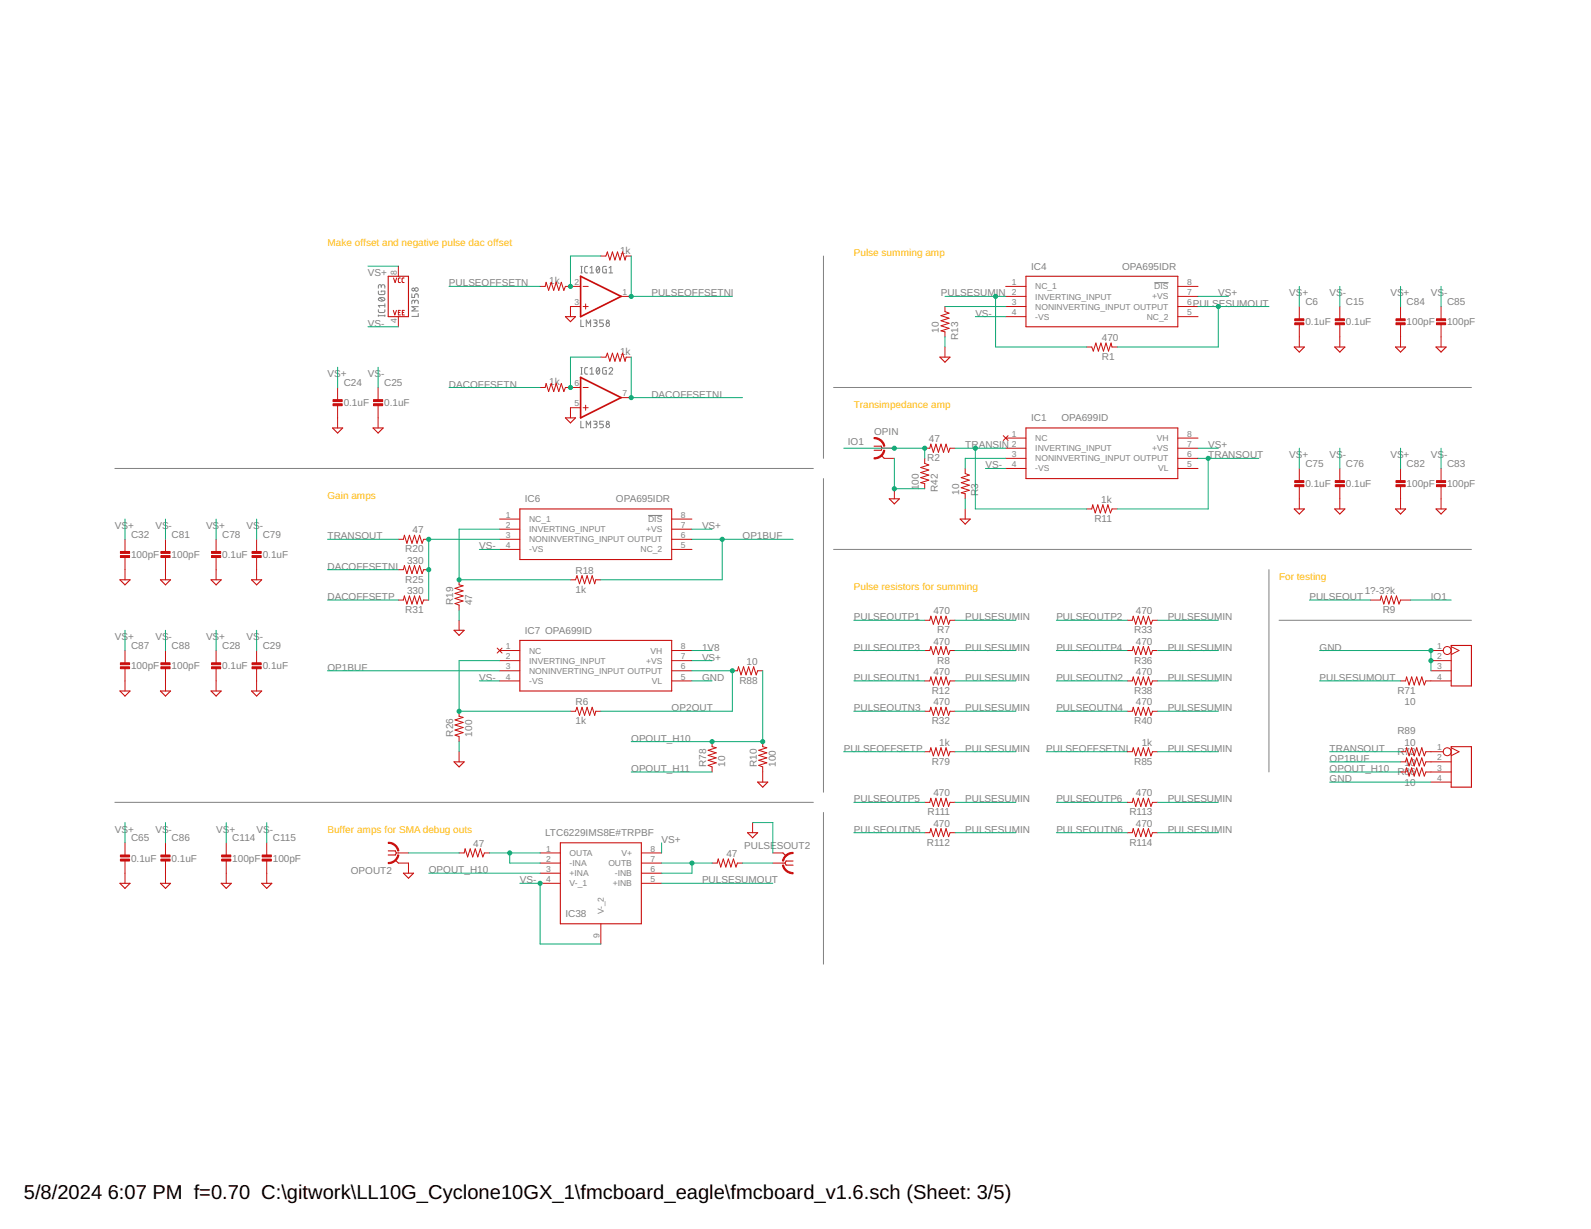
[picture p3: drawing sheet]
<svg xmlns="http://www.w3.org/2000/svg" width="279mm" height="216mm" viewBox="0 0 279 216" stroke-linecap="round" stroke-linejoin="round" font-family="sans-serif">
<g fill="none" stroke="#808080" stroke-width=".18">
<path d="M66.4 54.4l.1 .4 .2 .1h.7l.2-.5M66.4 51.1l.2 .6h.9l.1-.6h-.6v.2M66.4 55.5h1.2M66.4 55.3v.3M66.5 52.5a.63 .63 0 0 1 1.1 .2 .61 .61 0 0 1-.6 .2 .61 .61 0 0 1-.5-.4zM66.7 52.3l.6 .5M67 50.3l.2-.3a.28 .28 0 0 1 .4 .3v.3M67 50.5l-.1-.4-.2-.1-.3 .2v.4M67.6 53.4v.6M67.6 55.3v.3M67.6 53.7h-1.2l.3 .3M72.3 51.6v.7h.5v-.4a.32 .32 0 0 1 .3-.3 .32 .32 0 0 1 .3 .3v.4"/>
<path d="M72.8 53l.1-.2 .3-.1 .2 .2v.5M72.8 53.2v-.3l-.3-.2-.2 .2v.5M73.4 55.1v.5h-1.1M73.4 53.9h-1.1l.6 .4-.6 .3h1.1M102 47.9h.3M102 46.8h.3M102 56.2v1.2h.5M102.1 46.8v1.1M103 57.4v-1.2l.3 .7 .4-.7v1.2M103.2 46.8h-.4l-.1 .3v.7l.1 .1h.4M103.6 47.9h.6M103.6 47.1l.3-.3v1.1"/>
<path d="M104.2 56.2h.5l.2 .2-.2 .3h-.3M104.5 56.7l.3 .2 .1 .2-.2 .2-.5 .1M104.8 46.9l.2-.1a.67 .67 0 0 1 0 1.1 .7 .7 0 0 1-.2-1zM105.3 47.1l-.5 .6M106 56.2h-.7v.5h.4a.32 .32 0 0 1 .3 .3 .32 .32 0 0 1-.3 .4h-.4M106.5 46.8l-.6 .1-.1 .8 .2 .2h.5v-.6h-.2M107 47.9h.6M107 47.1l.3-.3v1.1M144.6 45v35.5M202.7 49.7h2.5M102 74v1.1h.5M102 65.7h.3"/>
<path d="M102 64.6h.3M102.1 64.6v1.1M103 75.1v-1.1l.3 .6 .4-.6v1.1M103.2 64.6h-.4l-.1 .2v.8l.1 .1h.4M103.6 64.8l.3-.2v1.1M103.6 65.7h.6M104.2 74h.5l.2 .2-.2 .3h-.3M104.5 74.5l.3 .1 .1 .3-.2 .2h-.5M104.8 64.6h.2a.67 .67 0 0 1 0 1.1 .72 .72 0 0 1-.2-1.1zM105.3 64.8l-.5 .7M106 74h-.7v.5h.4a.32 .32 0 0 1 .3 .3 .32 .32 0 0 1-.3 .3h-.4M106.5 64.6l-.6 .1-.1 .8 .2 .2h.5v-.6h-.2"/>
<path d="M107 64.8a.32 .32 0 0 1 .4-.2 .32 .32 0 0 1 .1 .5l-.5 .6h.6M146.4 68.1h112M20.2 82.3h122.6M113.8 90.6h2.5M144.6 84.1v55.1M146.4 96.5h112M222.8 100.1v35.5M224.6 109h33.8M20.2 140.9h122.6M144.6 142.7v26.7"/>
<circle cx="72.6" cy="50.9" r=".25"/>
<circle cx="73.1" cy="50.9" r=".31"/>
<circle cx="106.7" cy="57" r=".32"/>
<circle cx="106.7" cy="56.5" r=".25"/>
<circle cx="106.7" cy="74.2" r=".25"/>
<circle cx="106.7" cy="74.8" r=".31"/>
</g>
<g fill="none" stroke="#c90d0c" stroke-width=".19">
<path d="M68.2 48.5h3.5v7.1h-3.5zM99.3 55.6h1.8l-.9 .9zM180.2 48.5h26.6v8.9h-26.6zM58.4 75.2h1.8l-.9 .9zM65.5 75.2h1.8l-.9 .9zM99.3 73.4h1.8l-.9 .9zM153.5 78.4h1.2l.2 .3-.2 .4h-1.2M154.7 80l.6 .5M165.1 62.7h1.7l-.9 .9zM180.2 75.2h26.6v8.9h-26.6zM227.3 61h1.8l-.9 .8zM234.4 61h1.8l-.9 .8z"/>
<path d="M245.1 61h1.7l-.8 .8zM252.2 61h1.8l-.9 .8zM91.3 89.4h26.7v8.9h-26.7zM156.2 87.6h1.7l-.8 .9zM168.6 91.2h1.8l-.9 .9zM227.3 89.4h1.8l-.9 .9zM234.4 89.4h1.8l-.9 .9zM245.1 89.4h1.7l-.8 .9zM252.2 89.4h1.8l-.9 .9zM21.1 101.9h1.7l-.9 .8zM28.2 101.9h1.8l-.9 .8zM37.1 101.9h1.7l-.8 .8z"/>
<path d="M44.2 101.9h1.8l-.9 .8zM79.7 110.7h1.8l-.9 .9zM91.3 112.5h26.7v8.9h-26.7zM254.8 113.4h3.6v7.1h-3.6zM21.1 121.4h1.7l-.9 .9zM28.2 121.4h1.8l-.9 .9zM37.1 121.4h1.7l-.8 .9zM44.2 121.4h1.8l-.9 .9zM79.7 133.8h1.8l-.9 .9zM133.1 137.4h1.7l-.9 .9zM254.8 131.2h3.6v7.1h-3.6zM21.1 155.2h1.7l-.9 .9z"/>
<path d="M28.2 155.2h1.8l-.9 .9zM38.8 155.2h1.8l-.9 .9zM46 155.2h1.7l-.9 .9zM68.2 149.5h1.2l.2 .3-.2 .4h-1.2M69.4 151.1l.6 .5M70.8 153.4h1.8l-.9 .9zM98.4 148.1h14.2v14.2h-14.2zM131.3 146.3h1.8l-.9 .9zM137.5 149.8l.5 .6M139.3 151.3h-1.3l-.1 .3 .1 .4h1.3"/>
</g>
<g fill="none" stroke="#c90d0c" stroke-width=".18">
<path d="M69.1 54.5l.2 .8 .3-.8M69.1 48.8l.3 .8 .3-.8M70 46.8v1.7M70 55.6v1.8M70 54.9h.2M70.3 48.8l-.3 .1v.1v.6h.3M70.3 54.5h-.3v.8h.3M70.7 54.9h.2M71 48.8l-.3 .1-.1 .1v.6h.4M71 54.5h-.3v.8h.3M94.8 50.3h.9l.2-.7 .5 1.4 .4-1.4 .4 1.4 .5-1.4 .4 1.4 .5-1.4 .4 1.4 .3-.7h2.7M102 53.8h-1.8v1.8"/>
<path d="M102.4 50.3h.9M102.4 53.8h.9M102.8 53.4v.9M105.5 45h.9l.3-.7 .4 1.4 .4-1.4 .5 1.4 .4-1.4 .5 1.4 .4-1.4 .5 1.4 .2-.7h.8M109.1 52.1h1.7M165.9 53.8v.9l.8 .3-1.5 .5 1.5 .4-1.5 .4 1.5 .5-1.5 .4 1.5 .5-1.5 .4 .7 .2v.9M176.6 50.3h3.6M176.6 52.1h3.6M176.6 53.8h3.6M176.6 55.6h3.6M206.8 50.3h3.6M206.8 52.1h3.6"/>
<path d="M206.8 53.8h3.6M206.8 55.6h3.6M228.2 53.8v2.2M228.2 56.9v4.1M235.3 53.8v2.2M235.3 56.9v4.1M246 53.8v2.2M246 56.9v4.1M253.1 53.8v2.2M253.1 56.9v4.1M59.3 68.1v2.1M59.3 71.1v4.1"/>
<path d="M66.4 68.1v2.1M66.4 71.1v4.1M94.8 68.1h.9l.2-.7 .5 1.4 .4-1.4 .4 1.4 .5-1.4 .4 1.4 .5-1.4 .4 1.4 .3-.7h2.7M102 71.6h-1.8v1.8M102.4 68.1h.9M102.4 71.6h.9M102.8 71.2v.9M105.5 62.7h.9l.3-.7 .4 1.5 .4-1.5 .5 1.5 .4-1.5 .5 1.5 .4-1.5 .5 1.5 .2-.8h.8M109.1 69.8h1.7M154.9 78.7h2.2M162.4 78.7h.9l.2-.7 .4 1.5 .5-1.5 .4 1.5 .4-1.5 .5 1.5 .4-1.5 .5 1.5 .2-.8h.9M165.9 61v1.7"/>
<path d="M176.2 76.5l.8 .9M176.6 78.7h3.6M176.6 77h3.6M177 76.5l-.8 .9M190.8 61h.9l.3 .7 .4-1.4 .5 1.4 .4-1.4 .5 1.4 .4-1.4 .5 1.4 .4-1.4 .2 .7h.9M206.8 78.7h3.6M206.8 77h3.6M21.9 94.7v2.2M21.9 97.8v4.1M29.1 94.7v2.2M29.1 97.8v4.1M38 94.7v2.2"/>
<path d="M38 97.8v4.1M45.1 94.7v2.2M45.1 97.8v4.1M70 94.7h.8l.2-.7 .5 1.4 .4-1.4 .4 1.4 .5-1.4 .4 1.4 .5-1.4 .4 1.4 .3-.7h.9M87.7 94.7h3.6M87.7 91.2h3.6M87.7 93h3.6M87.7 96.5h3.6M118 94.7h3.5M118 91.2h3.5M118 93h3.5M118 96.5h3.5"/>
<path d="M155.3 80.5h1.8M157.1 85.9v1.7M162.4 80.5v.9l.7 .3-1.4 .4 1.4 .5-1.4 .4 1.4 .5-1.4 .4 1.4 .4-1.4 .5 .7 .2v.9M169.5 82.3v.9l.7 .3-1.4 .4 1.4 .4-1.4 .5 1.4 .4-1.4 .5 1.4 .4-1.4 .5 .7 .1v.9M169.5 89.4v1.8M176.6 80.5h3.6M176.6 82.3h3.6M190.8 89.4h.9l.2-.7 .4 1.4 .5-1.4 .4 1.4 .5-1.4 .4 1.4 .5-1.4 .4 1.4 .3-.7h.9M206.8 80.5h3.6M206.8 82.3h3.6M228.2 82.3v2.1M228.2 85.3v4.1"/>
<path d="M235.3 82.3v2.1M235.3 85.3v4.1M246 82.3v2.1M246 85.3v4.1M253.1 82.3v2.1M253.1 85.3v4.1M21.9 114.3v2.1M21.9 117.3v4.1M29.1 114.3v2.1M29.1 117.3v4.1M38 114.3v2.1M38 117.3v4.1"/>
<path d="M45.1 114.3v2.1M45.1 117.3v4.1M70 100.1h.8l.2-.7 .5 1.4 .4-1.4 .4 1.4 .5-1.4 .4 1.4 .5-1.4 .4 1.4 .3-.7h.9M70 105.4h.8l.2-.7 .5 1.4 .4-1.4 .4 1.4 .5-1.4 .4 1.4 .5-1.4 .4 1.4 .3-.7h.9M80.6 101.9v.8l.7 .2-1.4 .5 1.4 .4-1.4 .4 1.4 .5-1.4 .4 1.4 .5-1.4 .4 .7 .3v.9M80.6 109v1.7M87.3 113.9l.9 .8M87.7 114.3h3.6M87.7 116.1h3.6M87.7 117.8h3.6M87.7 119.6h3.6M88.2 113.9l-.9 .8"/>
<path d="M100.2 101.9h.9l.2-.8 .5 1.5 .4-1.5 .5 1.5 .4-1.5 .4 1.5 .5-1.5 .4 1.5 .2-.7h.9M118 114.3h3.5M118 116.1h3.5M118 117.8h3.5M118 119.6h3.5M128.6 117.8h.9l.2-.7 .4 1.5 .5-1.5 .4 1.5 .5-1.5 .4 1.5 .5-1.5 .4 1.5 .3-.8h.8M162.4 114.3h.9l.2-.7 .4 1.4 .5-1.4 .4 1.4 .4-1.4 .5 1.4 .4-1.4 .5 1.4 .2-.7h.9M162.4 119.6h.9l.2-.7 .4 1.4 .5-1.4 .4 1.4 .4-1.4 .5 1.4 .4-1.4 .5 1.4 .2-.7h.9M162.4 109h.9l.2-.8 .4 1.5 .5-1.5 .4 1.5 .4-1.5 .5 1.5 .4-1.5 .5 1.5 .2-.7h.9M198 114.3h.8l.2-.7 .5 1.4 .4-1.4 .4 1.4 .5-1.4 .4 1.4 .5-1.4 .4 1.4 .3-.7h.9M198 119.6h.8l.2-.7 .5 1.4 .4-1.4 .4 1.4 .5-1.4 .4 1.4 .5-1.4 .4 1.4 .3-.7h.9M198 109h.8l.2-.8 .5 1.5 .4-1.5 .4 1.5 .5-1.5 .4 1.5 .5-1.5 .4 1.5 .3-.7h.9"/>
<path d="M240.6 105.4h1.8l.2-.7 .4 1.4 .5-1.4 .4 1.4 .4-1.4 .5 1.4 .4-1.4 .5 1.4 .3-.7h1.7M246 119.6h.8l.2-.7 .5 1.4 .4-1.4 .4 1.4 .5-1.4 .4 1.4 .5-1.4 .4 1.4 .3-.7h4.4M251.3 114.3h2.1M251.3 116.1h3.5M251.3 117.8h3.5M254.8 113.6l1.4 .7-1.4 .7M80.6 124.9v.9l.7 .2-1.4 .5 1.4 .4-1.4 .5 1.4 .4-1.4 .4 1.4 .5-1.4 .4 .7 .3v.9M80.6 132.1v1.7M100.2 124.9h.9l.2-.7 .5 1.5 .4-1.5 .5 1.5 .4-1.5 .4 1.5 .5-1.5 .4 1.5 .2-.8h.9M125.1 130.3v.9l.7 .2-1.4 .4 1.4 .4-1.4 .5 1.4 .4-1.4 .5 1.4 .4-1.4 .5 .7 .2v.9M133.9 130.3v.9l.8 .2-1.5 .4 1.5 .4-1.5 .5 1.5 .4-1.5 .5 1.5 .4-1.5 .5 .7 .2v2.7M162.4 124.9h.9l.2-.7 .4 1.5 .5-1.5 .4 1.5 .4-1.5 .5 1.5 .4-1.5 .5 1.5 .2-.8h.9"/>
<path d="M162.4 132.1h.9l.2-.7 .4 1.4 .5-1.4 .4 1.4 .4-1.4 .5 1.4 .4-1.4 .5 1.4 .2-.7h.9M198 124.9h.8l.2-.7 .5 1.5 .4-1.5 .4 1.5 .5-1.5 .4 1.5 .5-1.5 .4 1.5 .3-.8h.9M198 132.1h.8l.2-.7 .5 1.4 .4-1.4 .4 1.4 .5-1.4 .4 1.4 .5-1.4 .4 1.4 .3-.7h.9M246 132.1h.8l.2-.7 .5 1.4 .4-1.4 .4 1.4 .5-1.4 .4 1.4 .5-1.4 .4 1.4 .3-.7h3M246 133.8h.8l.2-.7 .5 1.5 .4-1.5 .4 1.5 .5-1.5 .4 1.5 .5-1.5 .4 1.5 .3-.8h4.4M246 135.6h.8l.2-.7 .5 1.4 .4-1.4 .4 1.4 .5-1.4 .4 1.4 .5-1.4 .4 1.4 .3-.7h4.4M251.3 137.4h3.5M254.8 131.4l1.4 .7-1.4 .7M21.9 148.1v2.1M21.9 151.1v4.1M29.1 148.1v2.1M29.1 151.1v4.1"/>
<path d="M39.7 148.1v2.1M39.7 151.1v4.1M46.8 148.1v2.1M46.8 151.1v4.1M69.6 149.8h2.1M70 151.6h1.7v1.8M80.6 149.8h.9l.2-.7 .4 1.4 .5-1.4 .4 1.4 .5-1.4 .4 1.4 .4-1.4 .5 1.4 .3-.7h.9M94.8 149.8h3.6M94.8 151.6h3.6M94.8 153.4h3.6M94.8 155.2h3.6M112.6 149.8h3.6"/>
<path d="M112.6 151.6h3.6M112.6 153.4h3.6M112.6 155.2h3.6M125.1 151.6h.8l.2-.7 .5 1.4 .4-1.4 .5 1.4 .4-1.4 .5 1.4 .4-1.4 .4 1.4 .3-.7h.9M132.2 144.5v1.8M135.7 149.8h1.8M135.7 151.6h2.2M162.4 140.9h.9l.2-.7 .4 1.5 .5-1.5 .4 1.5 .4-1.5 .5 1.5 .4-1.5 .5 1.5 .2-.8h.9M162.4 146.3h.9l.2-.7 .4 1.4 .5-1.4 .4 1.4 .4-1.4 .5 1.4 .4-1.4 .5 1.4 .2-.7h.9M198 140.9h.8l.2-.7 .5 1.5 .4-1.5 .4 1.5 .5-1.5 .4 1.5 .5-1.5 .4 1.5 .3-.8h.9M198 146.3h.8l.2-.7 .5 1.4 .4-1.4 .4 1.4 .5-1.4 .4 1.4 .5-1.4 .4 1.4 .3-.7h.9M105.5 162.3v3.5"/>
<circle cx="254.1" cy="114.3" r=".7"/>
<circle cx="254.1" cy="132.1" r=".7"/>
</g>
<g fill="#c90d0c" stroke="#c90d0c" stroke-width=".18">
<path d="M153.5 76.9a1.83 1.83 0 0 1 1.9 1.5h-.2l-.3-.6-.4-.5-1-.2z" fill-rule="evenodd"/>
<path d="M153.5 80.4l1-.3a1.58 1.58 0 0 0 .7-1h.2a1.83 1.83 0 0 1-1.9 1.5z" fill-rule="evenodd"/>
<path d="M68.2 148a1.88 1.88 0 0 1 1.9 1.5h-.3a1.64 1.64 0 0 0-1.6-1.3z" fill-rule="evenodd"/>
<path d="M68.2 151.5l.9-.3 .5-.4 .2-.6h.3a1.88 1.88 0 0 1-1.9 1.5z" fill-rule="evenodd"/>
<path d="M137.4 152h.2a1.75 1.75 0 0 0 1.7 1.3v.2a1.88 1.88 0 0 1-1.9-1.5z" fill-rule="evenodd"/>
<path d="M137.8 150.4a1.84 1.84 0 0 1 1.5-.7v.2a1.72 1.72 0 0 0-1.7 1.4l-.2-.1z" fill-rule="evenodd"/>
</g>
<path d="M102 48.5l7.1 3.6-7.1 3.5zM102 66.3l7.1 3.5-7.1 3.6z" fill="none" stroke="#c90d0c" stroke-width=".3"/>
<g fill="#c90d0c" stroke="#c90d0c" stroke-width=".18">
<path d="M227.4 56h1.6v.3h-1.6z"/>
<path d="M227.4 56.7h1.6v.3h-1.6z"/>
<path d="M234.5 56h1.6v.3h-1.6z"/>
<path d="M234.5 56.7h1.6v.3h-1.6z"/>
<path d="M227.4 84.4h1.6v.4h-1.6z"/>
<path d="M227.4 85.2h1.6v.3h-1.6z"/>
<path d="M234.5 84.4h1.6v.4h-1.6z"/>
<path d="M234.5 85.2h1.6v.3h-1.6z"/>
<path d="M37.1 96.9h1.7v.3h-1.7z"/>
<path d="M37.1 97.6h1.7v.3h-1.7z"/>
<path d="M44.3 96.9h1.6v.3h-1.6z"/>
<path d="M44.3 97.6h1.6v.3h-1.6z"/>
<path d="M37.1 116.4h1.7v.4h-1.7z"/>
<path d="M37.1 117.1h1.7v.4h-1.7z"/>
<path d="M44.3 116.4h1.6v.4h-1.6z"/>
<path d="M44.3 117.1h1.6v.4h-1.6z"/>
<path d="M21.1 96.9h1.7v.3h-1.7z"/>
<path d="M21.1 97.6h1.7v.3h-1.7z"/>
<path d="M28.3 96.9h1.6v.3h-1.6z"/>
<path d="M28.3 97.6h1.6v.3h-1.6z"/>
<path d="M245.2 84.4h1.6v.4h-1.6z"/>
<path d="M245.2 85.2h1.6v.3h-1.6z"/>
<path d="M252.3 84.4h1.6v.4h-1.6z"/>
<path d="M252.3 85.2h1.6v.3h-1.6z"/>
<path d="M245.2 56h1.6v.3h-1.6z"/>
<path d="M245.2 56.7h1.6v.3h-1.6z"/>
<path d="M252.3 56h1.6v.3h-1.6z"/>
<path d="M252.3 56.7h1.6v.3h-1.6z"/>
<path d="M21.1 116.4h1.7v.4h-1.7z"/>
<path d="M21.1 117.1h1.7v.4h-1.7z"/>
<path d="M28.3 116.4h1.6v.4h-1.6z"/>
<path d="M28.3 117.1h1.6v.4h-1.6z"/>
<path d="M58.5 70.2h1.6v.3h-1.6z"/>
<path d="M58.5 70.9h1.6v.4h-1.6z"/>
<path d="M65.6 70.2h1.6v.3h-1.6z"/>
<path d="M65.6 70.9h1.6v.4h-1.6z"/>
<path d="M21.1 150.2h1.7v.3h-1.7z"/>
<path d="M21.1 150.9h1.7v.4h-1.7z"/>
<path d="M28.3 150.2h1.6v.3h-1.6z"/>
<path d="M28.3 150.9h1.6v.4h-1.6z"/>
<path d="M38.9 150.2h1.6v.3h-1.6z"/>
<path d="M38.9 150.9h1.6v.4h-1.6z"/>
<path d="M46 150.2h1.6v.3h-1.6z"/>
<path d="M46 150.9h1.6v.4h-1.6z"/>
</g>
<g fill="none" stroke="#0dab76" stroke-width=".18">
<path d="M64.6 46.8h5.4M64.6 57.4h5.4M78.8 50.3h16M105.5 45h-5.3v5.3M110.8 45v7.1h17.8M165.9 59.2v1.8M165.9 52.1h10.7M165.9 53.8h10.7M171.3 55.6h5.3M174.8 52.1v8.9h16M210.4 52.1h5.3M210.4 53.8h12.4"/>
<path d="M214 53.8v7.2h-17.8M228.2 50.3v3.5M235.3 50.3v3.5M246 50.3v3.5M253.1 50.3v3.5M59.3 64.5v3.6M66.4 64.5v3.6M78.8 68.1h16M105.5 62.7h-5.3v5.4M110.8 62.7v7.1h19.6M148.2 78.7h14.2v1.8M167.7 78.7h8.9"/>
<path d="M171.3 78.7v10.7h19.5M210.4 78.7h3.6M228.2 78.7v3.6M235.3 78.7v3.6M246 78.7v3.6M253.1 78.7v3.6M21.9 91.2v3.5M29.1 91.2v3.5M38 91.2v3.5M45.1 91.2v3.5M57.5 94.7h12.5M84.2 96.5h3.5"/>
<path d="M87.7 93h-7.1v8.9h19.6M87.7 94.7h-12.4v10.7M121.5 94.7h17.8M121.5 93h3.6M126.8 94.7v7.2h-21.3M157.1 80.5v5.4h5.3M169.5 87.6v1.8M173.1 82.3h3.5M176.6 80.5h-7.1v1.8M210.4 80.5h10.7M212.2 80.5v8.9h-16M21.9 110.7v3.6"/>
<path d="M29.1 110.7v3.6M38 110.7v3.6M45.1 110.7v3.6M57.5 105.4h12.5M57.5 117.8h30.2M57.5 100.1h12.5M80.6 107.2v1.8M84.2 119.6h3.5M87.7 116.1h-7.1v8.8h19.6M121.5 114.3h3.6M121.5 119.6h3.6M121.5 116.1h3.6"/>
<path d="M121.5 117.8h7.1v7.1h-23.1M133.9 117.8v12.5h-23.1M149.9 114.3h12.5M149.9 119.6h12.5M149.9 109h12.5M167.7 114.3h10.7M167.7 119.6h10.7M167.7 109h10.7M185.5 114.3h12.5M185.5 119.6h12.5M185.5 109h12.5M203.3 114.3h10.7"/>
<path d="M203.3 119.6h10.7M203.3 109h10.7M230 105.4h10.6M231.7 114.3h19.6v3.5M231.7 119.6h14.3M247.7 105.4h7.1M80.6 130.3v1.8M110.8 135.6h14.3M148.2 132.1h14.2M149.9 124.9h12.5M167.7 132.1h10.7M167.7 124.9h10.7"/>
<path d="M183.7 132.1h14.3M185.5 124.9h12.5M203.3 132.1h10.7M203.3 124.9h10.7M233.5 137.4h17.8M233.5 132.1h12.5M233.5 135.6h12.5M233.5 133.8h12.5M21.9 144.5v3.6M29.1 144.5v3.6M39.7 144.5v3.6M46.8 144.5v3.6"/>
<path d="M71.7 149.8h8.9M75.3 153.4h19.5M86 149.8h8.8M89.5 149.8v1.8h5.3M91.3 155.2h3.5v10.6h10.7M116.2 148.1v1.7M116.2 155.2h19.5M116.2 151.6h8.9M121.5 151.6v1.8h-5.3M130.4 151.6h5.3M132.2 144.5h3.5v5.3M149.9 140.9h12.5"/>
<path d="M149.9 146.3h12.5M167.7 140.9h10.7M167.7 146.3h10.7M185.5 140.9h12.5M185.5 146.3h12.5M203.3 140.9h10.7M203.3 146.3h10.7"/>
</g>
<g fill="#0dab76" stroke="#0dab76" stroke-width=".18">
<circle cx="157.1" cy="85.9" r=".36"/>
<circle cx="251.3" cy="114.3" r=".36"/>
<circle cx="251.3" cy="116.1" r=".36"/>
<circle cx="157.1" cy="78.7" r=".36"/>
<circle cx="162.4" cy="78.7" r=".36"/>
<circle cx="212.2" cy="80.5" r=".36"/>
<circle cx="94.8" cy="155.2" r=".36"/>
<circle cx="80.6" cy="101.9" r=".36"/>
<circle cx="75.3" cy="94.7" r=".36"/>
<circle cx="75.3" cy="100.1" r=".36"/>
<circle cx="133.9" cy="130.3" r=".36"/>
<circle cx="125.1" cy="130.3" r=".36"/>
<circle cx="80.6" cy="124.9" r=".36"/>
<circle cx="171.3" cy="78.7" r=".36"/>
<circle cx="174.8" cy="52.1" r=".36"/>
<circle cx="214" cy="53.8" r=".36"/>
<circle cx="126.8" cy="94.7" r=".36"/>
<circle cx="110.8" cy="52.1" r=".36"/>
<circle cx="100.2" cy="50.3" r=".36"/>
<circle cx="128.6" cy="117.8" r=".36"/>
<circle cx="100.2" cy="68.1" r=".36"/>
<circle cx="110.8" cy="69.8" r=".36"/>
<circle cx="89.5" cy="149.8" r=".36"/>
<circle cx="121.5" cy="151.6" r=".36"/>
</g>
<g font-size="3.5">
<text x="4.2" y="210.7">5/8/2024</text>
<text x="18.9" y="210.7">6:07 PM f=0.70 C:\gitwork\LL10G_Cyclone10GX_1\fmcboard_eagle\fmcboard_v1.6.sch (Sheet: 3/5)</text>
</g>
<g font-size="1.8" fill="#ffba08">
<text x="57.5" y="43.2">Make offset and negative pulse dac offset</text>
<text x="150" y="45">Pulse summing amp</text>
<text x="150" y="71.6">Transimpedance amp</text>
<text x="57.5" y="87.6">Gain amps</text>
<text x="224.6" y="101.8">For testing</text>
<text x="150" y="103.6">Pulse resistors for summing</text>
<text x="57.5" y="146.3">Buffer amps for SMA debug outs</text>
</g>
<g font-size="1.8" fill="#808080">
<text x="108.9" y="44.6">1k</text>
<text x="181.1" y="47.4">IC4</text>
<text x="197.1" y="47.4">OPA695IDR</text>
<text x="64.6" y="48.5">VS+</text>
<text x="78.8" y="50.3">PULSEOFFSETN</text>
<text x="96.4" y="49.9">1k</text>
<text x="114.4" y="52.1">PULSEOFFSETNI</text>
<text x="165.2" y="52.1">PULSESUM</text>
<text x="174.9" y="52.1">I</text>
<text x="175.3" y="52.1">N</text>
<text x="209.5" y="53.9">PULS</text>
<text x="213.9" y="52.1">VS+</text>
<text x="214" y="53.9">ESUMOUT</text>
<text x="226.4" y="52.1">VS+</text>
<text x="229.2" y="53.6">C6</text>
<text x="233.5" y="52.1">VS-</text>
<text x="236.3" y="53.6">C15</text>
<text x="244.2" y="52.1">VS+</text>
<text x="247" y="53.6">C84</text>
<text x="251.3" y="52.1">VS-</text>
<text x="254.1" y="53.6">C85</text>
<text x="64.6" y="57.4">VS-</text>
<text x="164.9" y="58.5" transform="rotate(-90 164.9 58.5)">10</text>
<text x="168.2" y="59.7" transform="rotate(-90 168.2 59.7)">R13</text>
<text x="171.3" y="55.6">VS-</text>
<text x="193.5" y="59.9">470</text>
<text x="229.2" y="57.1">0.1uF</text>
<text x="236.3" y="57.1">0.1uF</text>
<text x="247" y="57.1">100pF</text>
<text x="254.1" y="57.1">100pF</text>
<text x="108.9" y="62.4">1k</text>
<text x="193.5" y="63.3">R1</text>
<text x="57.5" y="66.3">VS+</text>
<text x="60.4" y="71.4">0.1uF</text>
<text x="60.4" y="67.8">C24</text>
<text x="64.6" y="66.3">VS-</text>
<text x="67.5" y="71.4">0.1uF</text>
<text x="67.5" y="67.8">C25</text>
<text x="78.8" y="68.1">DACOFFSETN</text>
<text x="96.4" y="67.7">1k</text>
<text x="114.4" y="69.9">DACOFFSETNI</text>
<text x="153.5" y="76.4">OPIN</text>
<text x="163.1" y="77.7">47</text>
<text x="181.1" y="74">IC1</text>
<text x="186.4" y="74">OPA699ID</text>
<text x="148.9" y="78.2">IO1</text>
<text x="162.8" y="81">R2</text>
<text x="169.5" y="78.7">TRANSIN</text>
<text x="173.1" y="82.3">VS-</text>
<text x="212.2" y="80.5">TRANSOUT</text>
<text x="212.2" y="78.7">VS+</text>
<text x="226.4" y="80.5">VS+</text>
<text x="229.2" y="82">C75</text>
<text x="233.5" y="80.5">VS-</text>
<text x="236.3" y="82">C76</text>
<text x="244.2" y="80.5">VS+</text>
<text x="247" y="82">C82</text>
<text x="251.3" y="80.5">VS-</text>
<text x="254.1" y="82">C83</text>
<text x="92.2" y="88.2">IC6</text>
<text x="108.2" y="88.2">OPA695IDR</text>
<text x="161.3" y="86.1" transform="rotate(-90 161.3 86.1)">100</text>
<text x="164.7" y="86.4" transform="rotate(-90 164.7 86.4)">R42</text>
<text x="168.4" y="86.9" transform="rotate(-90 168.4 86.9)">10</text>
<text x="171.8" y="87.2" transform="rotate(-90 171.8 87.2)">R3</text>
<text x="193.4" y="88.3">1k</text>
<text x="229.2" y="85.6">0.1uF</text>
<text x="236.3" y="85.6">0.1uF</text>
<text x="247" y="85.6">100pF</text>
<text x="254.1" y="85.6">100pF</text>
<text x="20.2" y="93">VS+</text>
<text x="23" y="94.5">C32</text>
<text x="27.3" y="93">VS-</text>
<text x="30.1" y="94.5">C81</text>
<text x="36.2" y="93">VS+</text>
<text x="39" y="94.5">C78</text>
<text x="43.3" y="93">VS-</text>
<text x="46.1" y="94.5">C79</text>
<text x="57.5" y="94.7">TRANSOUT</text>
<text x="72.5" y="93.7">47</text>
<text x="123.3" y="93">VS+</text>
<text x="130.4" y="94.7">OP1BUF</text>
<text x="192.2" y="91.7">R11</text>
<text x="23" y="98">100pF</text>
<text x="30.1" y="98">100pF</text>
<text x="39" y="98">0.1uF</text>
<text x="46.1" y="98">0.1uF</text>
<text x="57.5" y="100.1">DACOFFSETNI</text>
<text x="71.2" y="97">R20</text>
<text x="71.5" y="99">330</text>
<text x="84.2" y="96.5">VS-</text>
<text x="101.1" y="100.8">R18</text>
<text x="57.5" y="105.4">DACOFFSETP</text>
<text x="71.2" y="102.4">R25</text>
<text x="71.2" y="107.7">R31</text>
<text x="71.5" y="104.3">330</text>
<text x="79.6" y="106.3" transform="rotate(-90 79.6 106.3)">R19</text>
<text x="82.9" y="106.3" transform="rotate(-90 82.9 106.3)">47</text>
<text x="101.1" y="104.2">1k</text>
<text x="163.9" y="107.9">470</text>
<text x="199.5" y="107.9">470</text>
<text x="229.9" y="105.4">PULSEOUT</text>
<text x="239.7" y="104.3">1?-3?k</text>
<text x="242.8" y="107.7">R9</text>
<text x="251.3" y="105.4">IO1</text>
<text x="20.2" y="112.5">VS+</text>
<text x="27.3" y="112.5">VS-</text>
<text x="36.2" y="112.5">VS+</text>
<text x="43.3" y="112.5">VS-</text>
<text x="92.2" y="111.3">IC7 OPA699ID</text>
<text x="150" y="109">PULSEOUTP1</text>
<text x="163.9" y="113.2">470</text>
<text x="164.6" y="111.3">R7</text>
<text x="169.5" y="109">PULSESUMIN</text>
<text x="185.5" y="109">PULSEOUTP2</text>
<text x="199.2" y="111.3">R33</text>
<text x="199.5" y="113.2">470</text>
<text x="205.1" y="109">PULSESUMIN</text>
<text x="23" y="117.6">100pF</text>
<text x="23" y="114">C87</text>
<text x="30.1" y="117.6">100pF</text>
<text x="30.1" y="114">C88</text>
<text x="39" y="117.6">0.1uF</text>
<text x="39" y="114">C28</text>
<text x="46.1" y="117.6">0.1uF</text>
<text x="46.1" y="114">C29</text>
<text x="57.5" y="117.8">OP1BUF</text>
<text x="84.2" y="119.6">VS-</text>
<text x="123.3" y="119.6">GND</text>
<text x="123.3" y="116.1">VS+</text>
<text x="123.3" y="114.3">1V8</text>
<text x="131.1" y="116.8">10</text>
<text x="150" y="119.6">PULSEOUTN1</text>
<text x="150" y="114.3">PULSEOUTP3</text>
<text x="163.9" y="118.6">470</text>
<text x="164.6" y="116.6">R8</text>
<text x="169.5" y="114.3">PULSESUMIN</text>
<text x="169.5" y="119.6">PULSESUMIN</text>
<text x="185.5" y="119.6">PULSEOUTN2</text>
<text x="185.5" y="114.3">PULSEOUTP4</text>
<text x="199.2" y="116.6">R36</text>
<text x="199.5" y="118.6">470</text>
<text x="205.1" y="114.3">PULSESUMIN</text>
<text x="205.1" y="119.6">PULSESUMIN</text>
<text x="231.7" y="114.3">GND</text>
<text x="231.7" y="119.6">PULSESUMOUT</text>
<text x="101.1" y="123.9">R6</text>
<text x="118" y="125">OP2OUT</text>
<text x="129.8" y="120.1">R88</text>
<text x="150" y="125">PULSEOUTN3</text>
<text x="163.6" y="121.9">R12</text>
<text x="163.9" y="123.9">470</text>
<text x="169.5" y="125">PULSESUMIN</text>
<text x="185.5" y="125">PULSEOUTN4</text>
<text x="199.2" y="121.9">R38</text>
<text x="199.5" y="123.9">470</text>
<text x="205.1" y="125">PULSESUMIN</text>
<text x="245.4" y="121.9">R71</text>
<text x="246.7" y="123.9">10</text>
<text x="79.6" y="129.4" transform="rotate(-90 79.6 129.4)">R26</text>
<text x="82.9" y="129.4" transform="rotate(-90 82.9 129.4)">100</text>
<text x="101.1" y="127.3">1k</text>
<text x="110.8" y="130.3">OPOUT_H10</text>
<text x="163.6" y="127.2">R32</text>
<text x="165" y="131">1k</text>
<text x="199.2" y="127.2">R40</text>
<text x="200.5" y="131">1k</text>
<text x="245.4" y="129">R89</text>
<text x="246.7" y="131">10</text>
<text x="110.8" y="135.6">OPOUT_H11</text>
<text x="124" y="134.7" transform="rotate(-90 124 134.7)">R78</text>
<text x="127.4" y="134.7" transform="rotate(-90 127.4 134.7)">10</text>
<text x="132.9" y="134.7" transform="rotate(-90 132.9 134.7)">R10</text>
<text x="136.3" y="134.7" transform="rotate(-90 136.3 134.7)">100</text>
<text x="148.2" y="132.1">PULSEOFFSETP</text>
<text x="163.6" y="134.4">R79</text>
<text x="169.5" y="132.1">PULSESUMIN</text>
<text x="183.7" y="132.1">PULSEOFFSETNI</text>
<text x="199.2" y="134.4">R85</text>
<text x="205.1" y="132.1">PULSESUMIN</text>
<text x="233.5" y="137.4">GND</text>
<text x="233.5" y="132.1">TRANSOUT</text>
<text x="233.5" y="135.6">OPOUT_H10</text>
<text x="233.5" y="133.8">OP1BUF</text>
<text x="245.4" y="132.6">R72</text>
<text x="245.4" y="136.1">R86</text>
<text x="246.7" y="134.6">10</text>
<text x="150" y="140.9">PULSEOUTP5</text>
<text x="162.9" y="143.2">R111</text>
<text x="163.9" y="139.9">470</text>
<text x="169.5" y="140.9">PULSESUMIN</text>
<text x="185.5" y="140.9">PULSEOUTP6</text>
<text x="198.3" y="143.2">R113</text>
<text x="199.5" y="139.9">470</text>
<text x="205.1" y="140.9">PULSESUMIN</text>
<text x="246.7" y="138.1">10</text>
<text x="20.2" y="146.3">VS+</text>
<text x="23" y="147.8">C65</text>
<text x="27.3" y="146.3">VS-</text>
<text x="30.1" y="147.8">C86</text>
<text x="38" y="146.3">VS+</text>
<text x="40.8" y="147.8">C114</text>
<text x="45.1" y="146.3">VS-</text>
<text x="47.9" y="147.8">C115</text>
<text x="83.1" y="148.8">47</text>
<text x="95.7" y="146.9">LTC6229IMS8E#TRPBF</text>
<text x="116.2" y="148.1">VS+</text>
<text x="130.7" y="149.1">PULSESOUT2</text>
<text x="150" y="146.3">PULSEOUTN5</text>
<text x="162.8" y="148.6">R112</text>
<text x="163.9" y="145.2">470</text>
<text x="169.5" y="146.3">PULSESUMIN</text>
<text x="185.5" y="146.3">PULSEOUTN6</text>
<text x="198.3" y="148.6">R114</text>
<text x="199.5" y="145.2">470</text>
<text x="205.1" y="146.3">PULSESUMIN</text>
<text x="23" y="151.3">0.1uF</text>
<text x="30.1" y="151.3">0.1uF</text>
<text x="40.8" y="151.3">100pF</text>
<text x="47.9" y="151.3">100pF</text>
<text x="61.6" y="153.6">OPOUT2</text>
<text x="75.3" y="153.4">OPOUT_H10</text>
<text x="91.3" y="155.2">VS-</text>
<text x="123.3" y="155.2">PULSESUMOUT</text>
<text x="127.6" y="150.6">47</text>
<text x="99.3" y="161.1">IC38</text>
</g>
<g font-size="1.5" fill="#808080">
<text x="69.7" y="48.3" transform="rotate(-90 69.7 48.3)">8</text>
<text x="100.9" y="53.6">3</text>
<text x="100.9" y="50.1">2</text>
<text x="109.3" y="51.8">1</text>
<text x="177.7" y="50.1">1</text>
<text x="177.7" y="51.8">2</text>
<text x="177.7" y="53.6">3</text>
<text x="181.8" y="50.8">NC_1</text>
<text x="181.8" y="52.6">INVERTING_INPUT</text>
<text x="202.3" y="52.6">+VS</text>
<text x="202.7" y="50.8">DIS</text>
<text x="208.5" y="50.1">8</text>
<text x="208.5" y="51.8">7</text>
<text x="208.5" y="53.6">6</text>
<text x="69.7" y="56.7" transform="rotate(-90 69.7 56.7)">4</text>
<text x="177.7" y="55.4">4</text>
<text x="181.8" y="54.4">NONINVERTING_INPUT OUTPUT</text>
<text x="181.8" y="56.2">-VS</text>
<text x="201.4" y="56.2">NC_2</text>
<text x="208.5" y="55.4">5</text>
<text x="100.9" y="71.4">5</text>
<text x="100.9" y="67.8">6</text>
<text x="109.3" y="69.6">7</text>
<text x="177.7" y="76.7">1</text>
<text x="181.8" y="77.5">NC</text>
<text x="203.1" y="77.5">VH</text>
<text x="208.5" y="76.7">8</text>
<text x="177.7" y="78.5">2</text>
<text x="177.7" y="80.3">3</text>
<text x="177.7" y="82">4</text>
<text x="181.8" y="79.3">INVERTING_INPUT</text>
<text x="181.8" y="81.1">NONINVERTING_INPUT OUTPUT</text>
<text x="181.8" y="82.8">-VS</text>
<text x="202.3" y="79.3">+VS</text>
<text x="203.4" y="82.8">VL</text>
<text x="208.5" y="78.5">7</text>
<text x="208.5" y="80.3">6</text>
<text x="208.5" y="82">5</text>
<text x="88.8" y="90.9">1</text>
<text x="88.8" y="92.7">2</text>
<text x="88.8" y="94.5">3</text>
<text x="92.9" y="91.7">NC_1</text>
<text x="92.9" y="93.5">INVERTING_INPUT</text>
<text x="92.9" y="95.3">NONINVERTING_INPUT OUTPUT</text>
<text x="113.5" y="93.5">+VS</text>
<text x="113.8" y="91.7">DIS</text>
<text x="119.6" y="90.9">8</text>
<text x="119.6" y="92.7">7</text>
<text x="119.6" y="94.5">6</text>
<text x="88.8" y="96.3">4</text>
<text x="92.9" y="97">-VS</text>
<text x="112.5" y="97">NC_2</text>
<text x="119.6" y="96.3">5</text>
<text x="88.8" y="114">1</text>
<text x="88.8" y="115.8">2</text>
<text x="88.8" y="117.6">3</text>
<text x="88.8" y="119.4">4</text>
<text x="92.9" y="114.8">NC</text>
<text x="92.9" y="116.6">INVERTING_INPUT</text>
<text x="92.9" y="118.4">NONINVERTING_INPUT OUTPUT</text>
<text x="113.5" y="116.6">+VS</text>
<text x="114.2" y="114.8">VH</text>
<text x="119.6" y="114">8</text>
<text x="119.6" y="115.8">7</text>
<text x="119.6" y="117.6">6</text>
<text x="119.6" y="119.4">5</text>
<text x="252.4" y="114">1</text>
<text x="252.4" y="115.8">2</text>
<text x="252.4" y="117.6">3</text>
<text x="252.4" y="119.4">4</text>
<text x="92.9" y="120.2">-VS</text>
<text x="114.5" y="120.1">VL</text>
<text x="252.4" y="131.8">1</text>
<text x="252.4" y="133.6">2</text>
<text x="252.4" y="135.4">3</text>
<text x="252.4" y="137.1">4</text>
<text x="95.9" y="149.6">1</text>
<text x="114.3" y="149.6">8</text>
<text x="95.9" y="151.4">2</text>
<text x="95.9" y="153.1">3</text>
<text x="95.9" y="154.9">4</text>
<text x="100" y="150.4">OUTA</text>
<text x="100" y="152.1">-INA</text>
<text x="100" y="153.9">+INA</text>
<text x="100" y="155.7">V-_1</text>
<text x="106.8" y="152.1">OUTB</text>
<text x="107.6" y="155.7">+INB</text>
<text x="108" y="153.9">-INB</text>
<text x="109.1" y="150.4">V+</text>
<text x="114.3" y="151.4">7</text>
<text x="114.3" y="153.1">6</text>
<text x="114.3" y="154.9">5</text>
<text x="106" y="160.6" transform="rotate(-90 106 160.6)">V-_2</text>
<text x="105.3" y="164.7" transform="rotate(-90 105.3 164.7)">9</text>
</g>
</svg>
